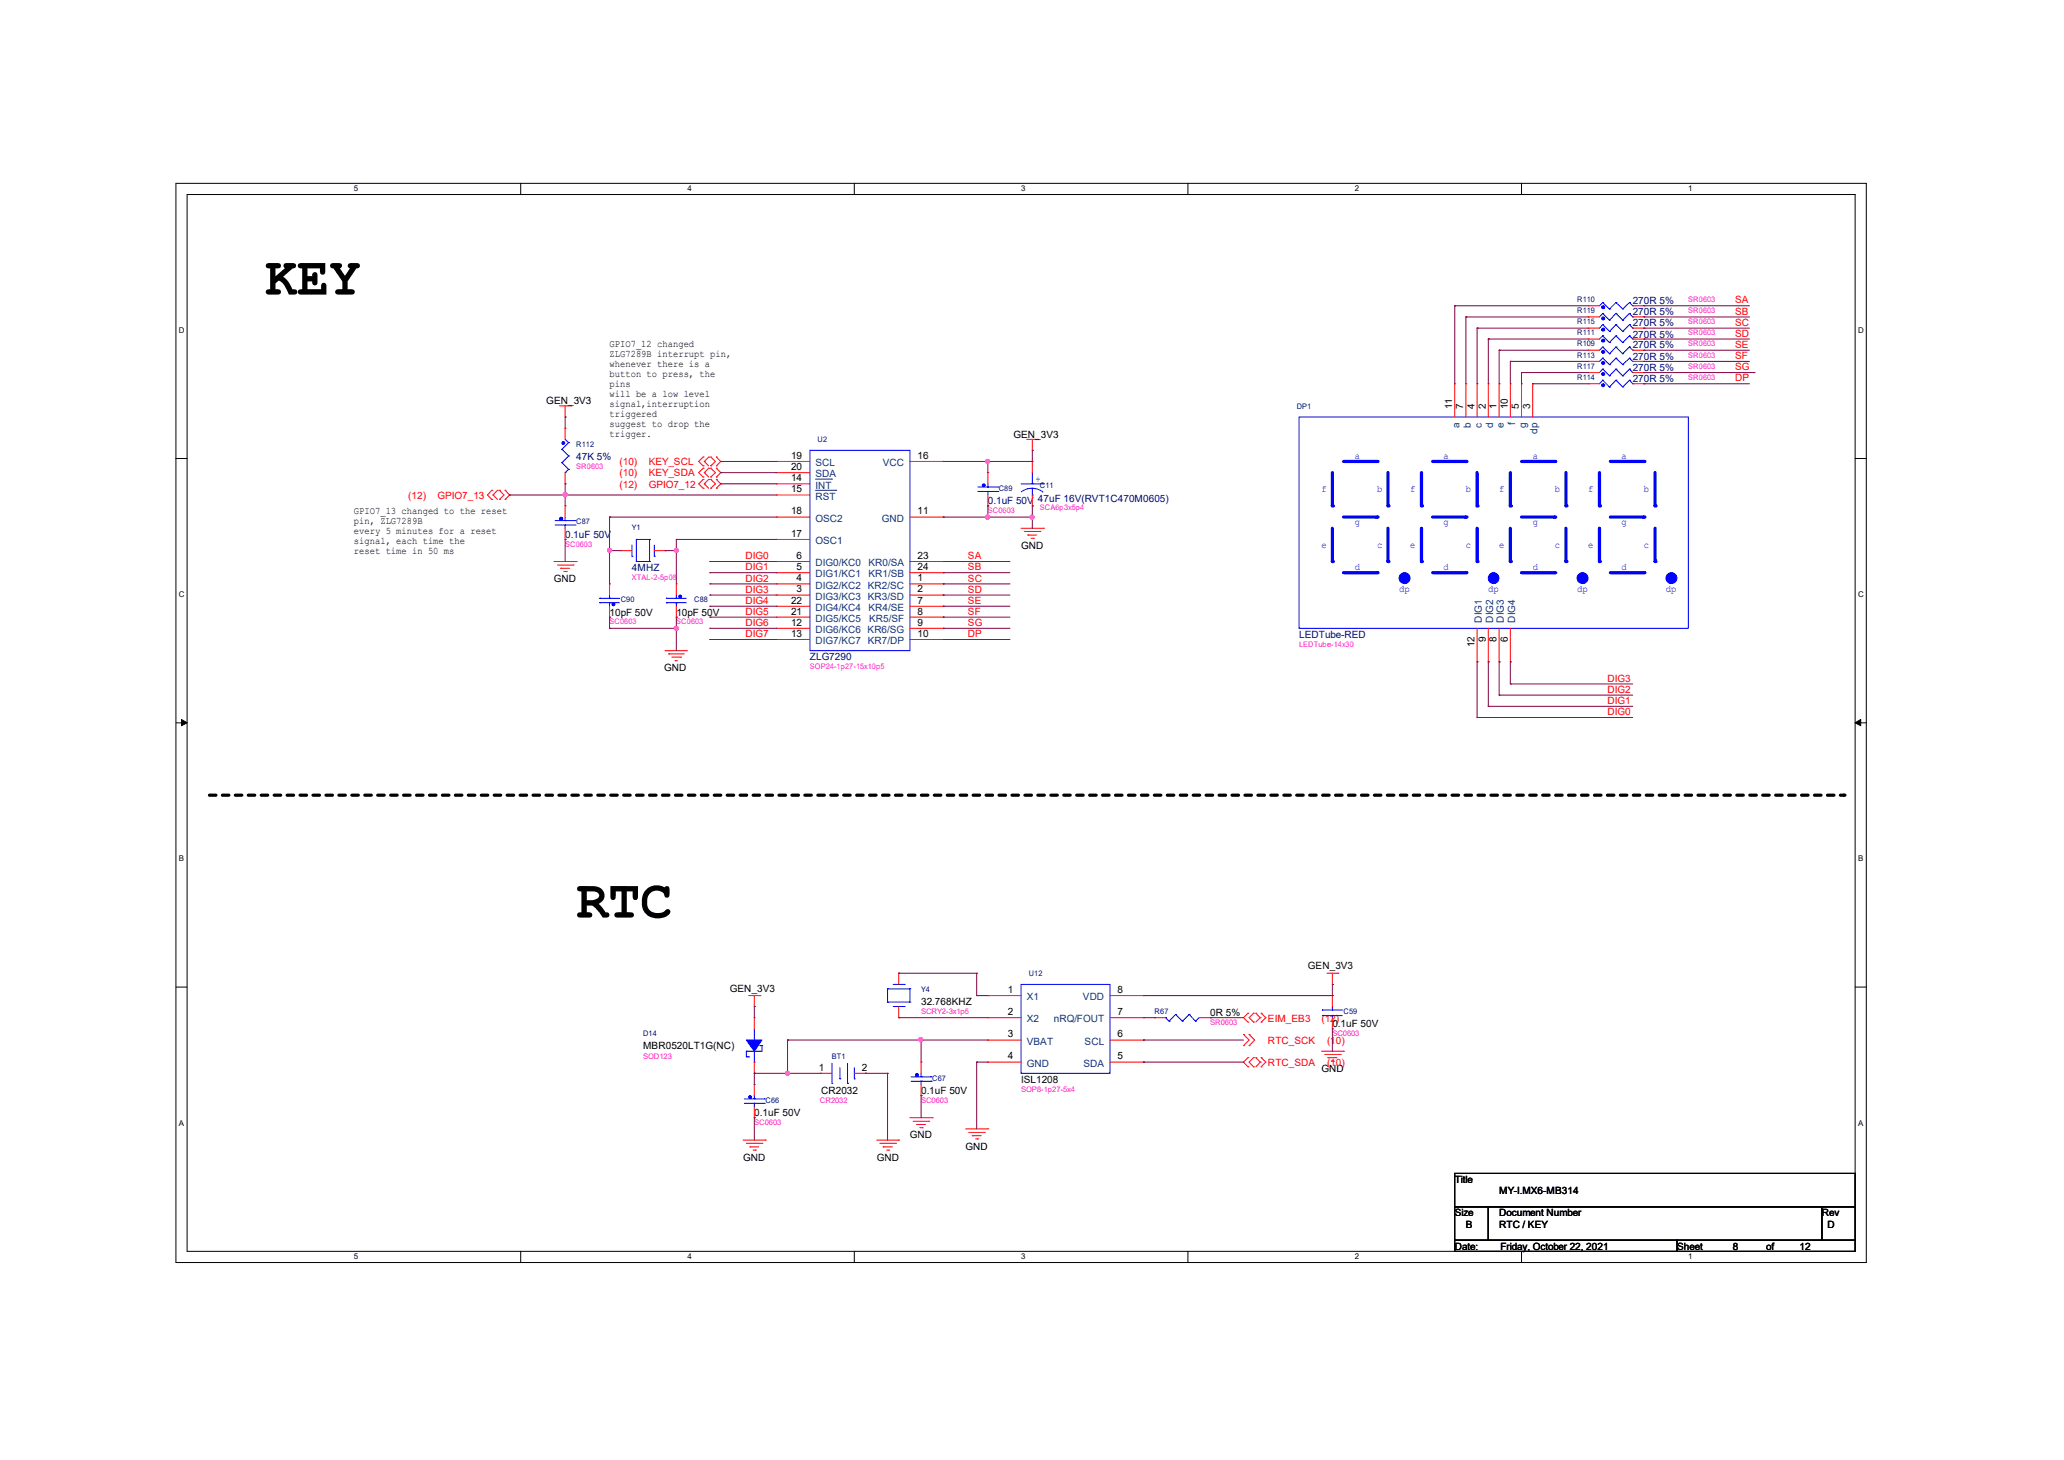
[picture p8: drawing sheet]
<svg xmlns="http://www.w3.org/2000/svg" width="297mm" height="210mm" viewBox="0 0 297 210" stroke-linecap="round" stroke-linejoin="round" font-family="sans-serif">
<path d="M25.3 26.4h243.3v155.2h-243.3zM26.9 28h240.1v152h-240.1z" fill="none" stroke="#000" stroke-width=".14"/>
<g fill="#fff">
<path d="M50.9 26.5h.6v1.2h-.6z"/>
<path d="M50.9 180.2h.6v1.2h-.6z"/>
</g>
<path d="M74.9 26.4v1.6M74.9 180v1.6" fill="none" stroke="#000" stroke-width=".14"/>
<g fill="#fff">
<path d="M98.9 26.5h.6v1.2h-.6z"/>
<path d="M98.9 180.2h.6v1.2h-.6z"/>
</g>
<path d="M122.9 26.4v1.6M122.9 180v1.6" fill="none" stroke="#000" stroke-width=".14"/>
<g fill="#fff">
<path d="M146.9 26.5h.6v1.2h-.6z"/>
<path d="M146.9 180.2h.6v1.2h-.6z"/>
</g>
<path d="M170.9 26.4v1.6M170.9 180v1.6" fill="none" stroke="#000" stroke-width=".14"/>
<g fill="#fff">
<path d="M194.9 26.5h.6v1.2h-.6z"/>
<path d="M194.9 180.2h.6v1.2h-.6z"/>
</g>
<path d="M218.9 26.4v1.6M218.9 180v1.6" fill="none" stroke="#000" stroke-width=".14"/>
<g fill="#fff">
<path d="M243 26.5h.5v1.2h-.5z"/>
<path d="M243 180.2h.5v1.2h-.5z"/>
<path d="M25.7 46.9h.8v1.2h-.8z"/>
<path d="M267.4 46.9h.7v1.2h-.7z"/>
<path d="M25.7 84.9h.8v1.2h-.8z"/>
<path d="M267.4 84.9h.7v1.2h-.7z"/>
</g>
<path d="M25.3 66h1.6M267 66h1.6" fill="none" stroke="#000" stroke-width=".14"/>
<g fill="#fff">
<path d="M25.7 122.9h.8v1.2h-.8z"/>
<path d="M267.4 122.9h.7v1.2h-.7z"/>
</g>
<path d="M25.3 104h1.6M267 104h1.6" fill="none" stroke="#000" stroke-width=".14"/>
<path d="M26.1 103.5l.8 .5-.8 .4zM267 104l.8-.5v.9z" fill="#000" stroke="#000" stroke-width=".14"/>
<g fill="#fff">
<path d="M25.7 161h.8v1.1h-.8z"/>
<path d="M267.4 161h.7v1.1h-.7z"/>
</g>
<path d="M25.3 142h1.6M267 142h1.6M209.3 168.8h57.7v4.8h-57.7zM209.3 173.6h4.9v4.8h-4.9zM209.3 178.4h32v1.6h-32zM214.2 173.6h48v4.8h-48zM241.3 178.4h25.7v1.6h-25.7zM262.2 173.6h4.8v4.8h-4.8z" fill="none" stroke="#000" stroke-width=".14"/>
<path d="M30.1 114.4h235.2" fill="none" stroke="#000" stroke-width=".47" stroke-dasharray=".9 .9"/>
<circle cx="265.3" cy="114.4" r=".23" fill="#000" stroke-dasharray=".9 .9"/>
<g fill="none" stroke="#f00" stroke-width=".14">
<path d="M80.5 58.4h1.6M81.3 60h.1M81.3 58.4v1.6M82.1 58.4h.1M228.6 45.6h.1M228.6 44h.1M228.6 45.6h1.6M228.6 44h1.6M234.9 45.6h1.7M234.9 44h1.7M236.6 45.6h.1M236.6 44h.1"/>
<path d="M70.8 71.8h.1M70.8 70.5h.1M70.8 70.5l-.7 .7 .7 .6M71 71.2h.1M71 71.2l.6 .6M71.6 70.5h.1M71.6 70.5l-.6 .7M71.9 70.5h.1M71.9 71.8h.1M71.9 70.5l.6 .7-.6 .6M72.7 70.5h.1M72.7 71.8h.1"/>
<path d="M72.7 70.5l.6 .7-.6 .6M101.2 70.2h.1M101.2 69h.1M101.2 67h.1M101.2 65.7h.1M101.2 68.6h.1M101.2 67.4h.1M101.2 69l-.7 .6 .7 .6M101.2 65.7l-.7 .7 .7 .6M101.2 67.4l-.7 .6 .7 .6M101.3 69.6h.1M101.3 66.4h.1"/>
<path d="M101.3 68h.1M101.3 69.6l.7 .6M101.3 66.4l.7 .6M101.3 68l.7 .6M102 69h.1M102 65.7h.1M102 67.4h.1M102 69l-.7 .6M102 65.7l-.7 .7M102 67.4l-.7 .6M102.3 69h.1M102.3 70.2h.1"/>
<path d="M102.3 65.7h.1M102.3 67h.1M102.3 67.4h.1M102.3 68.6h.1M102.3 69l.7 .6-.7 .6M102.3 65.7l.7 .7-.7 .6M102.3 67.4l.7 .6-.7 .6M103.1 69h.1M103.1 70.2h.1M103.1 65.7h.1M103.1 67h.1M103.1 67.4h.1"/>
<path d="M103.1 68.6h.1M103.1 69l.6 .6-.6 .6M103.1 65.7l.6 .7-.6 .6M103.1 67.4l.6 .6-.6 .6M146.9 76h3.3M147.4 76.5h2.2M147.7 63.2h1.7M147.9 77h.1M147.9 77h1.3M148.4 77.4h.3M148.5 64.8h.1M148.5 63.2v1.6"/>
<path d="M148.7 77.4h.1M149.4 63.2h.1M149.6 76.5h.1M150.2 76h.1M79.7 80.8h3.2M80.2 81.3h2.3M80.7 81.7h.1M80.7 81.7h1.3M81.2 82.2h.3M81.5 82.2h.1M82.5 81.3h.1M82.9 80.8h.1"/>
<path d="M95.7 93.6h.1M95.7 93.6h3.2M96.2 94.1h.1M96.2 94.1h2.3M96.7 94.5h1.3M97.2 95h.1M97.2 95h.3M98 94.5h.1M129.3 140h.1M129.3 140v1.6M191 140h1.5M191.7 140v1.6"/>
<path d="M192.5 140h.1M107.7 143.2h1.6M108.5 144.8h.1M108.5 146.4h.1M108.5 154.4h.1M108.5 143.2v1.6M108.5 146.4v1.6M108.5 152.8v1.6M109.3 143.2h.1M129.3 146.4h.1M129.3 144.8v1.6M178.9 148.8h.1"/>
<path d="M178.9 150.4h.1M178.9 148.8l.8 .8-.8 .8M179.6 145.8h.1M179.6 147h.1M179.6 152.1h.1M179.6 153.5h.1M179.6 145.8l-.7 .6 .7 .6M179.6 152.1l-.7 .7 .7 .7M179.7 148.8h.1M179.7 150.4h.1M179.7 148.8l.9 .8-.9 .8M180.4 145.8h.1"/>
<path d="M180.4 147h.1M180.4 152.1h.1M180.4 153.5h.1M180.4 145.8l-.7 .6 .7 .6M180.4 152.1l-.7 .7 .7 .7M180.7 145.8h.1M180.7 152.1h.1M180.7 145.8l.7 .6M180.7 152.1l.7 .7M181.4 146.4h.1M181.4 152.8h.1M181.4 146.4l-.7 .6"/>
<path d="M181.4 152.8l-.7 .7M181.5 147h.1M181.5 145.8h.1M181.5 153.5h.1M181.5 152.1h.1M181.5 145.8l.7 .6-.7 .6M181.5 152.1l.7 .7-.7 .7M190.2 151.2h3.1M190.6 151.7h2.3M191.1 152.1h.1M191.1 152.1h1.3M191.6 152.7h.3"/>
<path d="M191.7 141.6h.1M191.9 152.7h.1M192.9 151.7h.1M193.3 151.2h.1M106.9 164h3.3M107.4 164.5h2.2M107.9 165h.1M107.9 165h1.3M108.4 165.4h.3M108.7 165.4h.1M109.6 164.5h.1M110.2 164h.1"/>
<path d="M126.2 164h3.1M126.6 164.5h2.3M127.1 165h.1M127.1 165h1.3M127.6 165.4h.3M127.9 165.4h.1M128.9 164.5h.1M129.3 164h.1M130.9 160.8h3.3M131.4 161.3h2.2M131.9 161.8h.1M131.9 161.8h1.3"/>
<path d="M132.4 162.2h.3M132.7 162.2h.1M133.6 161.3h.1M134.2 160.8h.1M138.9 162.4h3.3M139.4 162.9h2.2M139.9 163.4h.1M139.9 163.4h1.3M140.4 163.8h.3M140.7 163.8h.1M141.6 162.9h.1M142.2 162.4h.1"/>
</g>
<g fill="none" stroke="#00f" stroke-width=".14">
<path d="M230.6 45.1h.1M230.6 43.5h.1M230.6 45.1l-.4 .5M230.6 45.1l1 1M230.6 43.5l-.4 .5M230.6 43.5l1 .9M231.6 46.1h.1M231.6 44.4h.1M232.5 45.1h.1M232.5 43.5h.1M232.5 45.1l-.9 1M232.5 45.1l1 1"/>
<path d="M232.5 43.5l-.9 .9M232.5 43.5l1 .9M233.5 46.1h.1M233.5 44.4h.1M234.5 45.1h.1M234.5 43.5h.1M234.5 45.1l-1 1M234.5 45.1l.4 .5M234.5 43.5l-1 .9M234.5 43.5l.4 .5M234.9 45.6h.1M234.9 44h.1"/>
<path d="M107.4 151.2h.1M107.4 152h.1M107.4 151.2v.8M107.4 152h.3M107.7 152h.1M108.5 149.6h.1M108.5 152.8h.1M108.5 148v1.6M108.5 151.2v1.6M109.3 150.4h.1M109.3 150.4h.3M109.6 150.4h.1"/>
<path d="M109.6 150.4v.8h-2.2M127.7 142.2h.1M127.7 144.1h.1M127.7 144.1h3.2M127.7 142.2h3.2M127.7 142.2v1.9M128.5 144.8h1.6M128.5 141.6h1.6M130.1 144.8h.1M130.1 141.6h.1M130.9 144.1h.1M130.9 142.2h.1"/>
<path d="M130.9 142.2v1.9"/>
</g>
<g fill="#00f" stroke="#00f" stroke-width=".14">
<path d="M107.4 149.6h2.2l-1.1 1.6z" fill-rule="evenodd"/>
<circle cx="230.7" cy="45.8" r=".22"/>
<circle cx="230.7" cy="44.2" r=".22"/>
</g>
<path d="M193.3 66.4h4.9" fill="none" stroke="#00f" stroke-width=".47"/>
<circle cx="198.2" cy="66.4" r=".23" fill="#00f"/>
<path d="M199.7 68v4.8" fill="none" stroke="#00f" stroke-width=".47"/>
<circle cx="199.7" cy="72.8" r=".23" fill="#00f"/>
<path d="M191.7 68v4.8" fill="none" stroke="#00f" stroke-width=".47"/>
<circle cx="191.7" cy="72.8" r=".23" fill="#00f"/>
<path d="M193.3 74.4h4.9" fill="none" stroke="#00f" stroke-width=".47"/>
<circle cx="198.2" cy="74.4" r=".23" fill="#00f"/>
<path d="M191.7 76v4.8" fill="none" stroke="#00f" stroke-width=".47"/>
<circle cx="191.7" cy="80.8" r=".23" fill="#00f"/>
<path d="M199.7 76v4.8" fill="none" stroke="#00f" stroke-width=".47"/>
<circle cx="199.7" cy="80.8" r=".23" fill="#00f"/>
<path d="M193.3 82.4h4.9" fill="none" stroke="#00f" stroke-width=".47"/>
<circle cx="198.2" cy="82.4" r=".23" fill="#00f"/>
<path d="M206.2 66.4h4.7" fill="none" stroke="#00f" stroke-width=".47"/>
<circle cx="210.9" cy="66.4" r=".23" fill="#00f"/>
<path d="M212.6 76v4.8" fill="none" stroke="#00f" stroke-width=".47"/>
<circle cx="212.6" cy="80.8" r=".23" fill="#00f"/>
<path d="M206.2 74.4h4.7" fill="none" stroke="#00f" stroke-width=".47"/>
<circle cx="210.9" cy="74.4" r=".23" fill="#00f"/>
<path d="M206.2 82.4h4.7" fill="none" stroke="#00f" stroke-width=".47"/>
<circle cx="210.9" cy="82.4" r=".23" fill="#00f"/>
<path d="M212.6 68v4.8" fill="none" stroke="#00f" stroke-width=".47"/>
<circle cx="212.6" cy="72.8" r=".23" fill="#00f"/>
<path d="M204.6 76v4.8" fill="none" stroke="#00f" stroke-width=".47"/>
<circle cx="204.6" cy="80.8" r=".23" fill="#00f"/>
<path d="M204.6 68v4.8" fill="none" stroke="#00f" stroke-width=".47"/>
<circle cx="204.6" cy="72.8" r=".23" fill="#00f"/>
<path d="M218.9 66.4h4.8" fill="none" stroke="#00f" stroke-width=".47"/>
<circle cx="223.7" cy="66.4" r=".23" fill="#00f"/>
<path d="M225.3 76v4.8" fill="none" stroke="#00f" stroke-width=".47"/>
<circle cx="225.3" cy="80.8" r=".23" fill="#00f"/>
<path d="M218.9 74.4h4.8" fill="none" stroke="#00f" stroke-width=".47"/>
<circle cx="223.7" cy="74.4" r=".23" fill="#00f"/>
<path d="M218.9 82.4h4.8" fill="none" stroke="#00f" stroke-width=".47"/>
<circle cx="223.7" cy="82.4" r=".23" fill="#00f"/>
<path d="M225.3 68v4.8" fill="none" stroke="#00f" stroke-width=".47"/>
<circle cx="225.3" cy="72.8" r=".23" fill="#00f"/>
<path d="M217.3 76v4.8" fill="none" stroke="#00f" stroke-width=".47"/>
<circle cx="217.3" cy="80.8" r=".23" fill="#00f"/>
<path d="M217.3 68v4.8" fill="none" stroke="#00f" stroke-width=".47"/>
<circle cx="217.3" cy="72.8" r=".23" fill="#00f"/>
<path d="M231.7 66.4h4.9" fill="none" stroke="#00f" stroke-width=".47"/>
<circle cx="236.6" cy="66.4" r=".23" fill="#00f"/>
<path d="M238.2 76v4.8" fill="none" stroke="#00f" stroke-width=".47"/>
<circle cx="238.2" cy="80.8" r=".23" fill="#00f"/>
<path d="M231.7 74.4h4.9" fill="none" stroke="#00f" stroke-width=".47"/>
<circle cx="236.6" cy="74.4" r=".23" fill="#00f"/>
<path d="M231.7 82.4h4.9" fill="none" stroke="#00f" stroke-width=".47"/>
<circle cx="236.6" cy="82.4" r=".23" fill="#00f"/>
<path d="M238.2 68v4.8" fill="none" stroke="#00f" stroke-width=".47"/>
<circle cx="238.2" cy="72.8" r=".23" fill="#00f"/>
<path d="M230.2 76v4.8" fill="none" stroke="#00f" stroke-width=".47"/>
<circle cx="230.2" cy="80.8" r=".23" fill="#00f"/>
<path d="M230.2 68v4.8" fill="none" stroke="#00f" stroke-width=".47"/>
<circle cx="230.2" cy="72.8" r=".23" fill="#00f"/>
<g fill="#00f" stroke="#00f" stroke-width=".14">
<circle cx="202.1" cy="83.2" r=".78"/>
<circle cx="214.9" cy="83.2" r=".77"/>
<circle cx="227.7" cy="83.2" r=".78"/>
<circle cx="240.5" cy="83.2" r=".78"/>
<circle cx="141.6" cy="69.8" r=".21"/>
<circle cx="230.7" cy="47.4" r=".22"/>
<circle cx="230.7" cy="50.6" r=".22"/>
<circle cx="132" cy="154.6" r=".21"/>
<circle cx="230.7" cy="49" r=".22"/>
<circle cx="107.9" cy="157.8" r=".21"/>
<circle cx="230.7" cy="53.8" r=".22"/>
<circle cx="230.7" cy="52.2" r=".22"/>
<circle cx="81.1" cy="63.7" r=".21"/>
<circle cx="230.7" cy="55.4" r=".22"/>
<circle cx="80.8" cy="74.6" r=".22"/>
<circle cx="88.3" cy="86.9" r=".21"/>
<circle cx="97.9" cy="85.8" r=".21"/>
</g>
<g fill="none" stroke="#00f" stroke-width=".14">
<path d="M186.9 60h56.1v30.4h-56.1zM230.6 46.7h.1M230.6 49.9h.1M230.6 48.3h.1M230.6 53.1h.1M230.6 51.5h.1M230.6 54.7h.1M230.6 46.7l-.4 .5M230.6 46.7l1 1M230.6 49.9l-.4 .5M230.6 49.9l1 1M230.6 48.3l-.4 .5"/>
<path d="M230.6 48.3l1 1M230.6 53.1l-.4 .5M230.6 53.1l1 1M230.6 51.5l-.4 .5M230.6 51.5l1 1M230.6 54.7l-.4 .5M230.6 54.7l1 1M231.6 47.7h.1M231.6 50.9h.1M231.6 49.3h.1M231.6 54.1h.1M231.6 52.5h.1"/>
<path d="M231.6 55.7h.1M232.5 46.7h.1M232.5 49.9h.1M232.5 48.3h.1M232.5 53.1h.1M232.5 51.5h.1M232.5 54.7h.1M232.5 46.7l-.9 1M232.5 46.7l1 1M232.5 49.9l-.9 1M232.5 49.9l1 1M232.5 48.3l-.9 1"/>
<path d="M232.5 48.3l1 1M232.5 53.1l-.9 1M232.5 53.1l1 1M232.5 51.5l-.9 1M232.5 51.5l1 1M232.5 54.7l-.9 1M232.5 54.7l1 1M233.5 47.7h.1M233.5 50.9h.1M233.5 49.3h.1M233.5 54.1h.1M233.5 52.5h.1"/>
<path d="M233.5 55.7h.1M234.5 46.7h.1M234.5 49.9h.1M234.5 48.3h.1M234.5 53.1h.1M234.5 51.5h.1M234.5 54.7h.1M234.5 46.7l-1 1M234.5 46.7l.4 .5M234.5 49.9l-1 1M234.5 49.9l.4 .5M234.5 48.3l-1 1"/>
<path d="M234.5 48.3l.4 .5M234.5 53.1l-1 1M234.5 53.1l.4 .5M234.5 51.5l-1 1M234.5 51.5l.4 .5M234.5 54.7l-1 1M234.5 54.7l.4 .5M234.9 47.2h.1M234.9 50.4h.1M234.9 48.8h.1M234.9 53.6h.1M234.9 52h.1"/>
<path d="M234.9 55.2h.1M79.9 75.5h2.9M79.9 74.9h2.9M80.9 64.6h.1M80.9 66.5h.1M80.9 64.6l.9 1M80.9 66.5l.9 1M81.3 68h.1M81.3 75.5h.1M81.3 74.9h.1M81.3 63.2l.5 .5M81.3 74.4v.5"/>
<path d="M81.3 75.5v.5M81.8 63.7h.1M81.8 65.6h.1M81.8 67.5h.1M81.8 63.7l-.9 .9M81.8 65.6l-.9 .9M81.8 67.5l-.5 .5M82.8 75.5h.1M82.8 74.9h.1M90.9 78.4v1.6M91.6 77.6h.1M91.6 77.6v3.2"/>
<path d="M91.6 77.6h1.9M93.5 77.6h.1M93.5 77.6v3.2M94.1 78.4v1.6M116.5 64.8h14.4v28.8h-14.4zM140.7 70.7h2.9M140.7 70.1h2.9M142.2 70.7h.1M142.2 70.1h.1M142.2 69.6v.5M142.2 70.7v.5M143.6 70.7h.1"/>
<path d="M143.6 70.1h.1M146.9 69.6h3.3M148.5 71.2h.1M148.5 69.6h.1M148.5 70.2a2.55 2.55 0 0 1 1.6 .6M148.5 70.2a2.53 2.53 0 0 0-1.5 .5M148.5 68v1.6M148.5 70.2v1M150.2 69.6h.1M86.3 86.1h.1M86.3 86.7h.1M86.3 86.1h2.9"/>
<path d="M86.3 86.7h2.9M87.7 86.1h.1M87.7 86.7h.1M87.7 85.6v.5M87.7 86.7v.5M90.9 80h.1M91.6 80.8h.1M91.6 80.8h1.9M93.5 80.8h.1M94.1 80h.1M95.9 86.7h.1M95.9 86.1h.1"/>
<path d="M95.9 86.1h2.9M95.9 86.7h2.9M97.3 86.7h.1M97.3 86.1h.1M97.3 85.6v.5M97.3 86.7v.5M107.1 158.7h2.9M107.1 158.1h2.9M108.5 158.7h.1M108.5 158.1h.1M108.5 157.6v.5M108.5 158.7v.5"/>
<path d="M110 158.7h.1M110 158.1h.1M119.7 155.8h.1M119.7 153v2.8M120.9 155.2h.1M120.9 153.6v1.6M122 155.8h.1M122 153v2.8M122.9 155.2h.1M122.9 153.6v1.6M131.1 155.5h2.9M131.1 154.9h2.9"/>
<path d="M132.5 155.5h.1M132.5 154.9h.1M132.5 154.4v.5M132.5 155.5v.5M134 155.5h.1M134 154.9h.1M146.9 141.6h12.8v12.8h-12.8zM167.7 146.4h.1M167.7 146.4l.5 .5M168.2 146.9h.1M169.2 145.9h.1M169.2 145.9l.9 1"/>
<path d="M169.2 145.9l-1 1M170.1 146.9h.1M171.1 145.9h.1M171.1 145.9l.9 1M171.1 145.9l-1 1M172 146.9h.1M172.6 146.4l-.6 .5M190.3 145.3h.1M190.3 146.1h.1M190.3 145.3h2.9M190.3 146.1h2.9M191.7 146.1h.1"/>
<path d="M191.7 145.3h.1M191.7 144.8v.5M191.7 146.1v.3"/>
</g>
<g fill="none" stroke="#f00" stroke-width=".14">
<path d="M209.3 55.2h.1M209.3 55.2v4.8M210.9 55.2h.1M210.9 55.2v4.8M212.6 55.2h.1M212.6 55.2v4.8M214.2 55.2h.1M214.2 55.2v4.8M215.7 55.2h.1M215.7 55.2v4.8M217.3 55.2h.1M217.3 55.2v4.8"/>
<path d="M218.9 55.2h.1M218.9 55.2v4.8M220.6 55.2h.1M220.6 55.2v4.8M228.6 47.2h.1M228.6 50.4h.1M228.6 48.8h.1M228.6 53.6h.1M228.6 52h.1M228.6 55.2h.1M228.6 47.2h1.6M228.6 50.4h1.6"/>
<path d="M228.6 48.8h1.6M228.6 53.6h1.6M228.6 52h1.6M228.6 55.2h1.6M234.9 47.2h1.7M234.9 50.4h1.7M234.9 48.8h1.7M234.9 53.6h1.7M234.9 52h1.7M234.9 55.2h1.7M236.6 47.2h.1M236.6 50.4h.1"/>
<path d="M236.6 48.8h.1M236.6 53.6h.1M236.6 52h.1M236.6 55.2h.1M81.3 61.6h.1M81.3 69.6h.1M81.3 72.8h.1M81.3 77.6h.1M81.3 61.6v1.6M81.3 68v1.6M81.3 72.8v1.6M81.3 76v1.6"/>
<path d="M89.3 79.2h.1M89.3 79.2h1.6M94.1 79.2h1.6M95.7 79.2h.1M111.7 77.6h.1M111.7 74.4h.1M111.7 66.4h.1M111.7 68h.1M111.7 69.6h.1M111.7 71.2h.1M111.7 77.6h4.8M111.7 74.4h4.8"/>
<path d="M111.7 66.4h4.8M111.7 68h4.8M111.7 69.6h4.8M111.7 71.2h4.8M130.9 74.4h4.8M130.9 66.4h4.8M135.7 66.4h.1M135.7 74.4h.1M142.2 68h.1M142.2 72.8h.1M142.2 68v1.6M142.2 71.2v1.6"/>
<path d="M148.5 66.4h.1M148.5 72.8h.1M148.5 66.4v1.6M148.5 71.2v1.6M87.7 88.8h.1M87.7 84h.1M87.7 84v1.6M87.7 87.2v1.6M97.3 84h.1M97.3 88.8h.1M97.3 84v1.6M97.3 87.2v1.6"/>
<path d="M111.7 85.6h.1M111.7 84h.1M111.7 82.4h.1M111.7 80.8h.1M111.7 90.4h.1M111.7 92h.1M111.7 88.8h.1M111.7 87.2h.1M111.7 84h4.8M111.7 85.6h4.8M111.7 82.4h4.8M111.7 80.8h4.8"/>
<path d="M111.7 87.2h4.8M111.7 88.8h4.8M111.7 90.4h4.8M111.7 92h4.8M130.9 84h4.8M130.9 85.6h4.8M130.9 82.4h4.8M130.9 80.8h4.8M130.9 87.2h4.8M130.9 88.8h4.8M130.9 90.4h4.8M130.9 92h4.8"/>
<path d="M135.7 84h.1M135.7 85.6h.1M135.7 87.2h.1M135.7 88.8h.1M135.7 90.4h.1M135.7 92h.1M135.7 80.8h.1M135.7 82.4h.1M212.6 95.2h.1M212.6 90.4v4.8M214.2 95.2h.1M214.2 90.4v4.8"/>
<path d="M215.7 95.2h.1M215.7 90.4v4.8M217.3 95.2h.1M217.3 90.4v4.8M108.5 156h.1M108.5 156v1.6M108.5 159.2v1.6M118.2 154.4h.1M118.2 154.4h1.5M122.9 154.4h1.6M124.5 154.4h.1M132.5 152.8h.1"/>
<path d="M132.5 157.6h.1M132.5 152.8v1.6M132.5 156v1.6M142.2 143.2h.1M142.2 146.4h.1M142.2 149.6h.1M142.2 152.8h.1M142.2 146.4h4.7M142.2 143.2h4.7M142.2 149.6h4.7M142.2 152.8h4.7M159.7 146.4h4.8"/>
<path d="M159.7 143.2h4.8M159.7 149.6h4.8M159.7 152.8h4.8M164.5 152.8h.1M164.5 149.6h.1M164.5 146.4h.1M164.5 143.2h.1M166.2 146.4h.1M166.2 146.4h1.5M172.6 146.4h1.6M174.2 146.4h.1M191.7 148h.1"/>
<path d="M191.7 143.2h.1M191.7 143.2v1.6M191.7 146.4v1.6M108.5 160.8h.1"/>
</g>
<path d="M117.3 68.9h2.4M117.3 70.5h3M119.7 68.9h.1M120.3 70.5h.1" fill="none" stroke="#004080" stroke-width=".14"/>
<g fill="none" stroke="#800040" stroke-width=".14">
<path d="M81.3 60h.1M81.3 60v1.6M209.3 44h.1M209.3 44v11.2M209.3 44h19.3M210.9 45.6h.1M210.9 45.6v9.6M210.9 45.6h17.7M212.6 47.2h.1M212.6 47.2v8M212.6 47.2h16M214.2 48.8h.1"/>
<path d="M214.2 48.8v6.4M214.2 48.8h14.4M215.7 50.4h.1M215.7 50.4v4.8M215.7 50.4h12.9M217.3 52h.1M217.3 52v3.2M217.3 52h11.3M218.9 53.6h.1M218.9 53.6v1.6M218.9 53.6h9.7M220.6 55.2h.1"/>
<path d="M220.6 55.2h8M236.6 55.2h.1M236.6 53.6h.1M236.6 52h.1M236.6 50.4h.1M236.6 48.8h.1M236.6 44h.1M236.6 45.6h.1M236.6 47.2h.1M236.6 55.2h15.2M236.6 53.6h16M236.6 52h15.2"/>
<path d="M236.6 50.4h15.2M236.6 48.8h15.2M236.6 44h15.2M236.6 45.6h15.2M236.6 47.2h15.2M73.3 71.2h.1M73.3 71.2h38.4M81.3 71.2h.1M81.3 77.6h.1M81.3 69.6h.1M81.3 69.6v3.2M81.3 77.6v3.2"/>
<path d="M87.7 79.2h.1M87.7 74.4h.1M87.7 74.4v9.6M87.7 79.2h1.6M87.7 74.4h24M95.7 79.2h.1M95.7 79.2h1.6M97.3 77.6h.1M97.3 79.2h.1M97.3 77.6v6.4M97.3 77.6h14.4M103.7 66.4h.1"/>
<path d="M103.7 68h.1M103.7 69.6h.1M103.7 66.4h8M103.7 68h8M103.7 69.6h8M135.7 66.4h.1M135.7 74.4h.1M135.7 74.4h12.8M142.2 66.4h.1M142.2 72.8h.1M142.2 74.4h.1M142.2 66.4v1.6"/>
<path d="M142.2 72.8v1.6M148.5 64.8h.1M148.5 74.4h.1M148.5 72.8h.1M148.5 64.8v1.6h-12.8M148.5 72.8v3.2M87.7 88.8h.1M87.7 90.4h.1M87.7 88.8v1.6M87.7 90.4h9.6M97.3 90.4h.1M97.3 88.8h.1"/>
<path d="M97.3 88.8v4.8M102.2 87.2h.1M102.2 88.8h.1M102.2 90.4h.1M102.2 92h.1M102.2 80.8h.1M102.2 82.4h.1M102.2 84h.1M102.2 85.6h.1M102.2 90.4h9.5M102.2 87.2h9.5M102.2 88.8h9.5"/>
<path d="M102.2 92h9.5M102.2 80.8h9.5M102.2 82.4h9.5M102.2 84h9.5M102.2 85.6h9.5M135.7 87.2h.1M135.7 88.8h.1M135.7 90.4h.1M135.7 92h.1M135.7 80.8h.1M135.7 82.4h.1M135.7 84h.1"/>
<path d="M135.7 85.6h.1M135.7 90.4h9.6M135.7 87.2h9.6M135.7 88.8h9.6M135.7 92h9.6M135.7 80.8h9.6M135.7 82.4h9.6M135.7 84h9.6M135.7 85.6h9.6M212.6 95.2h.1M212.6 95.2v8M214.2 95.2h.1"/>
<path d="M214.2 95.2v6.4M215.7 100h.1M215.7 95.2h.1M215.7 95.2v4.8M215.7 100h19.2M217.3 98.4h.1M217.3 95.2h.1M217.3 95.2v3.2M217.3 98.4h17.6M212.6 103.2h.1M212.6 103.2h22.3M214.2 101.6h.1"/>
<path d="M214.2 101.6h20.7M129.3 140h.1M129.3 140h11.2M140.5 140h.1M140.5 140v3.2M108.5 154.4h.1M108.5 144.8h.1M108.5 154.4h9.7M108.5 144.8v1.6M108.5 154.4v1.6M113.3 149.6h.1M113.3 154.4h.1"/>
<path d="M113.3 149.6h28.9M113.3 149.6v4.8M124.5 154.4h.1M124.5 154.4h3.2M127.7 154.4h.1M127.7 154.4v9.6M129.3 146.4h.1M129.3 146.4h12.9M132.5 149.6h.1M132.5 157.6h.1M132.5 149.6v3.2M132.5 157.6v3.2"/>
<path d="M140.5 152.8h.1M140.5 143.2h.1M140.5 143.2h1.7M140.5 152.8v9.6M140.5 152.8h1.7M164.5 149.6h.1M164.5 152.8h.1M164.5 149.6h14.4M164.5 143.2h27.2M164.5 152.8h14.4M164.5 146.4h1.7M166.2 146.4h.1"/>
<path d="M174.2 146.4h.1M174.2 146.4h4.7M191.7 143.2h.1M191.7 148h.1M191.7 141.6h.1M191.7 141.6v1.6M191.7 148v3.2M108.5 160.8h.1M108.5 160.8v3.2"/>
</g>
<g fill="#f0f" stroke="#f0f" stroke-width=".14">
<circle cx="132.5" cy="149.6" r=".3"/>
<circle cx="113.3" cy="154.4" r=".3"/>
<circle cx="81.3" cy="71.2" r=".3"/>
<circle cx="97.3" cy="90.4" r=".3"/>
<circle cx="87.7" cy="79.2" r=".3"/>
<circle cx="97.3" cy="79.2" r=".3"/>
<circle cx="142.1" cy="66.4" r=".3"/>
<circle cx="148.5" cy="74.4" r=".3"/>
<circle cx="142.1" cy="74.4" r=".3"/>
</g>
<g font-size="7.7">
<text x="38.1" y="42.4">KEY</text>
<text x="82.9" y="132">RTC</text>
</g>
<g font-size="1.4" fill="#000080">
<text x="235" y="45.3">270R 5%</text>
<text x="235" y="43.7">270R 5%</text>
<text x="235" y="46.9">270R 5%</text>
<text x="235" y="50.1">270R 5%</text>
<text x="235" y="48.6">270R 5%</text>
<text x="235" y="53.3">270R 5%</text>
<text x="235" y="51.7">270R 5%</text>
<text x="235" y="54.9">270R 5%</text>
<text x="82.9" y="66.1">47K 5%</text>
<text x="81.3" y="77.3">0.1uF 50V</text>
<text x="142.2" y="72.6">0.1uF 50V 47uF 16V(RVT1C470M0605)</text>
<text x="90.9" y="82.1">4MHZ</text>
<text x="116.5" y="95">ZLG7290</text>
<text x="186.9" y="91.7">LEDTube-RED</text>
</g>
<g font-size="1.4" fill="#f00">
<text x="249.7" y="43.6">SA</text>
<text x="249.7" y="45.3">SB</text>
<text x="249.7" y="46.9">SC</text>
<text x="249.7" y="53.3">SG</text>
<text x="249.7" y="51.6">SF</text>
<text x="249.7" y="50">SE</text>
<text x="249.7" y="48.4">SD</text>
<text x="249.7" y="54.9">DP</text>
<text x="58.8" y="71.8">(12)</text>
<text x="63" y="71.8">GPIO7_13</text>
<text x="89.2" y="70.1">(12)</text>
<text x="89.2" y="66.9">(10)</text>
<text x="89.2" y="68.5">(10)</text>
<text x="93.3" y="70.1">GPIO7_12</text>
<text x="93.3" y="66.9">KEY_SCL</text>
<text x="93.3" y="68.5">KEY_SDA</text>
<text x="107.3" y="80.4">DIG0</text>
<text x="107.3" y="82">DIG1</text>
<text x="107.3" y="83.7">DIG2</text>
<text x="139.3" y="80.4">SA</text>
<text x="139.3" y="82">SB</text>
<text x="139.3" y="83.7">SC</text>
<text x="107.3" y="86.9">DIG4</text>
<text x="107.3" y="88.4">DIG5</text>
<text x="107.3" y="85.3">DIG3</text>
<text x="139.3" y="86.9">SE</text>
<text x="139.3" y="88.4">SF</text>
<text x="139.3" y="85.3">SD</text>
<text x="107.3" y="90">DIG6</text>
<text x="107.3" y="91.7">DIG7</text>
<text x="139.3" y="90">SG</text>
<text x="139.3" y="91.7">DP</text>
<text x="231.3" y="98">DIG3</text>
<text x="231.3" y="99.7">DIG2</text>
<text x="231.3" y="101.3">DIG1</text>
<text x="231.3" y="102.9">DIG0</text>
<text x="182.5" y="146.9">EIM_EB3</text>
<text x="190.2" y="146.9">(12)</text>
<text x="182.5" y="150.2">RTC_SCK</text>
<text x="182.5" y="153.4">RTC_SDA</text>
<text x="191" y="150.2">(10)</text>
<text x="191" y="153.4">(10)</text>
</g>
<g font-size="1.4">
<text x="87.7" y="50">GPIO7_12 changed</text>
<text x="87.7" y="51.4">ZLG7289B interrupt pin,</text>
<text x="87.7" y="52.8">whenever there is a</text>
<text x="78.6" y="58.1">GEN_3V3</text>
<text x="87.7" y="54.3">button to press, the</text>
<text x="87.7" y="55.7">pins</text>
<text x="87.7" y="57.2">will be a low level</text>
<text x="87.7" y="58.6">signal,interruption</text>
<text x="209" y="58.9" transform="rotate(-90 209 58.9)">11</text>
<text x="210.6" y="58.9" transform="rotate(-90 210.6 58.9)">7</text>
<text x="212.2" y="58.9" transform="rotate(-90 212.2 58.9)">4</text>
<text x="213.8" y="58.9" transform="rotate(-90 213.8 58.9)">2</text>
<text x="215.4" y="58.9" transform="rotate(-90 215.4 58.9)">1</text>
<text x="217" y="58.9" transform="rotate(-90 217 58.9)">10</text>
<text x="218.6" y="58.9" transform="rotate(-90 218.6 58.9)">5</text>
<text x="220.2" y="58.9" transform="rotate(-90 220.2 58.9)">3</text>
<text x="87.7" y="60">triggered</text>
<text x="87.7" y="61.5">suggest to drop the</text>
<text x="87.7" y="62.9">trigger.</text>
<text x="113.8" y="66">19</text>
<text x="132" y="66">16</text>
<text x="145.8" y="63">GEN_3V3</text>
<text x="113.8" y="67.6">20</text>
<text x="113.8" y="69.2">14</text>
<text x="113.8" y="70.8">15</text>
<text x="50.9" y="74">GPIO7_13 changed to the reset</text>
<text x="50.9" y="75.4">pin, ZLG7289B</text>
<text x="50.9" y="76.8">every 5 minutes for a reset</text>
<text x="113.8" y="77.2">17</text>
<text x="113.8" y="74">18</text>
<text x="132" y="74">11</text>
<text x="50.9" y="78.3">signal, each time the</text>
<text x="50.9" y="79.7">reset time in 50 ms</text>
<text x="79.7" y="83.7">GND</text>
<text x="114.6" y="83.6">4</text>
<text x="114.6" y="82">5</text>
<text x="114.6" y="80.4">6</text>
<text x="132" y="83.6">1</text>
<text x="132" y="80.4">23</text>
<text x="132" y="82">24</text>
<text x="146.9" y="79">GND</text>
<text x="87.7" y="88.6">10pF 50V</text>
<text x="97.3" y="88.6">10pF 50V</text>
<text x="113.8" y="88.4">21</text>
<text x="113.8" y="86.8">22</text>
<text x="114.6" y="85.2">3</text>
<text x="132" y="85.2">2</text>
<text x="132" y="86.8">7</text>
<text x="132" y="88.4">8</text>
<text x="113.8" y="90">12</text>
<text x="113.8" y="91.6">13</text>
<text x="132" y="90">9</text>
<text x="132" y="91.6">10</text>
<text x="212.2" y="93.1" transform="rotate(-90 212.2 93.1)">12</text>
<text x="213.8" y="92.3" transform="rotate(-90 213.8 92.3)">9</text>
<text x="215.4" y="92.3" transform="rotate(-90 215.4 92.3)">8</text>
<text x="217" y="92.3" transform="rotate(-90 217 92.3)">6</text>
<text x="95.6" y="96.6">GND</text>
<text x="105" y="142.6">GEN_3V3</text>
<text x="145" y="142.8">1</text>
<text x="160.8" y="142.8">8</text>
<text x="188.2" y="139.4">GEN_3V3</text>
<text x="132.5" y="144.6">32.768KHZ</text>
<text x="145" y="146">2</text>
<text x="145" y="149.2">3</text>
<text x="160.8" y="149.2">6</text>
<text x="160.8" y="146">7</text>
<text x="174.2" y="146.1">0R 5%</text>
<text x="191.7" y="147.7">0.1uF 50V</text>
<text x="92.5" y="151">MBR0520LT1G(NC)</text>
<text x="117.8" y="154">1</text>
<text x="124" y="154">2</text>
<text x="145" y="152.4">4</text>
<text x="146.9" y="155.7">ISL1208</text>
<text x="160.8" y="152.4">5</text>
<text x="190.2" y="154.1">GND</text>
<text x="108.5" y="160.6">0.1uF 50V</text>
<text x="118.2" y="157.4">CR2032</text>
<text x="132.5" y="157.4">0.1uF 50V</text>
<text x="106.9" y="167">GND</text>
<text x="126.2" y="167">GND</text>
<text x="130.9" y="163.7">GND</text>
<text x="138.9" y="165.4">GND</text>
<text x="209.3" y="170.1">Title</text>
<text x="215.7" y="171.8">MY-I.MX6-MB314</text>
<text x="209.3" y="175">Size</text>
<text x="209.3" y="179.8">Date:</text>
<text x="210.9" y="176.6">B</text>
<text x="215.7" y="175">Document Number</text>
<text x="215.7" y="176.6">RTC / KEY</text>
<text x="215.9" y="179.8">Friday, October 22, 2021</text>
<text x="241.3" y="179.8">Sheet</text>
<text x="249.3" y="179.8">8</text>
<text x="254.2" y="179.8">of</text>
<text x="259" y="179.8">12</text>
<text x="262.2" y="175">Rev</text>
<text x="263" y="176.6">D</text>
</g>
<g font-size="1.4" fill="#00f">
<text x="194.9" y="66">a</text>
<text x="207.7" y="66">a</text>
<text x="220.6" y="66">a</text>
<text x="233.3" y="66">a</text>
<text x="149" y="69.3">+</text>
<text x="190.2" y="70.8">f</text>
<text x="198.2" y="70.8">b</text>
<text x="202.9" y="70.8">f</text>
<text x="210.9" y="70.8">b</text>
<text x="215.7" y="70.8">f</text>
<text x="223.7" y="70.8">b</text>
<text x="228.6" y="70.8">f</text>
<text x="236.6" y="70.8">b</text>
<text x="194.9" y="75.6">g</text>
<text x="207.7" y="75.6">g</text>
<text x="220.6" y="75.6">g</text>
<text x="233.3" y="75.6">g</text>
<text x="190.2" y="78.8">e</text>
<text x="194.9" y="82">d</text>
<text x="198.2" y="78.8">c</text>
<text x="202.9" y="78.8">e</text>
<text x="207.7" y="82">d</text>
<text x="210.9" y="78.8">c</text>
<text x="215.7" y="78.8">e</text>
<text x="220.6" y="82">d</text>
<text x="223.7" y="78.8">c</text>
<text x="228.6" y="78.8">e</text>
<text x="233.3" y="82">d</text>
<text x="236.6" y="78.8">c</text>
<text x="201.3" y="85.2">dp</text>
<text x="214.2" y="85.2">dp</text>
<text x="226.9" y="85.2">dp</text>
<text x="239.7" y="85.2">dp</text>
</g>
<g font-size="1.4" fill="#004080">
<text x="210" y="61.6" transform="rotate(-90 210 61.6)">a</text>
<text x="211.6" y="61.6" transform="rotate(-90 211.6 61.6)">b</text>
<text x="213.2" y="61.5" transform="rotate(-90 213.2 61.5)">c</text>
<text x="214.8" y="61.6" transform="rotate(-90 214.8 61.6)">d</text>
<text x="216.4" y="61.6" transform="rotate(-90 216.4 61.6)">e</text>
<text x="218" y="61.2" transform="rotate(-90 218 61.2)">f</text>
<text x="219.6" y="61.6" transform="rotate(-90 219.6 61.6)">g</text>
<text x="221.2" y="62.4" transform="rotate(-90 221.2 62.4)">dp</text>
<text x="117.3" y="67.1">SCL</text>
<text x="117.3" y="68.7">SDA</text>
<text x="117.3" y="70.3">INT</text>
<text x="117.3" y="71.9">RST</text>
<text x="127" y="67.1">VCC</text>
<text x="117.3" y="75.1">OSC2</text>
<text x="126.9" y="75.1">GND</text>
<text x="117.3" y="83.1">DIG1/KC1</text>
<text x="117.3" y="81.5">DIG0/KC0</text>
<text x="117.3" y="78.3">OSC1</text>
<text x="125" y="81.5">KR0/SA</text>
<text x="125" y="83.1">KR1/SB</text>
<text x="117.3" y="86.3">DIG3/KC3 KR3/SD</text>
<text x="117.3" y="84.7">DIG2/KC2 KR2/SC</text>
<text x="117.3" y="89.5">DIG5/KC5</text>
<text x="117.3" y="87.9">DIG4/KC4</text>
<text x="125" y="87.9">KR4/SE</text>
<text x="125.1" y="89.5">KR5/SF</text>
<text x="213.2" y="89.6" transform="rotate(-90 213.2 89.6)">DIG1</text>
<text x="214.8" y="89.6" transform="rotate(-90 214.8 89.6)">DIG2</text>
<text x="216.4" y="89.6" transform="rotate(-90 216.4 89.6)">DIG3</text>
<text x="218" y="89.6" transform="rotate(-90 218 89.6)">DIG4</text>
<text x="117.3" y="91.1">DIG6/KC6 KR6/SG</text>
<text x="117.3" y="92.7">DIG7/KC7 KR7/DP</text>
<text x="147.7" y="143.9">X1</text>
<text x="155.8" y="143.9">VDD</text>
<text x="147.7" y="147.1">X2</text>
<text x="151.6" y="147.1">nRQ/FOUT</text>
<text x="147.7" y="150.3">VBAT</text>
<text x="147.7" y="153.5">GND</text>
<text x="155.9" y="153.5">SDA</text>
<text x="156.1" y="150.3">SCL</text>
</g>
<g font-size="1.1">
<text x="50.9" y="27.5">5</text>
<text x="98.9" y="27.5">4</text>
<text x="146.9" y="27.5">3</text>
<text x="194.9" y="27.5">2</text>
<text x="243" y="27.5">1</text>
<text x="25.7" y="47.9">D</text>
<text x="267.4" y="47.9">D</text>
<text x="25.7" y="85.9">C</text>
<text x="267.4" y="85.9">C</text>
<text x="25.7" y="123.9">B</text>
<text x="267.4" y="123.9">B</text>
<text x="25.7" y="161.9">A</text>
<text x="267.4" y="161.9">A</text>
<text x="50.9" y="181.1">5</text>
<text x="98.9" y="181.1">4</text>
<text x="146.9" y="181.1">3</text>
<text x="194.9" y="181.1">2</text>
<text x="243" y="181.1">1</text>
</g>
<g font-size="1.1" fill="#000080">
<text x="226.9" y="45">R119</text>
<text x="226.9" y="43.4">R110</text>
<text x="226.9" y="46.7">R115</text>
<text x="226.9" y="49.8">R109</text>
<text x="226.9" y="48.3">R111</text>
<text x="226.9" y="53">R117</text>
<text x="226.9" y="51.4">R113</text>
<text x="186.6" y="58.8">DP1</text>
<text x="226.9" y="54.7">R114</text>
<text x="82.9" y="64.3">R112</text>
<text x="117.6" y="63.6">U2</text>
<text x="143.7" y="70.7">C89</text>
<text x="149.6" y="70.1">C11</text>
<text x="82.9" y="75.4">C87</text>
<text x="90.9" y="76.2">Y1</text>
<text x="89.3" y="86.7">C90</text>
<text x="99.9" y="86.7">C88</text>
<text x="132.5" y="142.7">Y4</text>
<text x="148" y="140.4">U12</text>
<text x="92.5" y="149.1">D14</text>
<text x="166.2" y="145.8">R67</text>
<text x="193.3" y="145.8">C59</text>
<text x="119.7" y="152.3">BT1</text>
<text x="134.2" y="155.4">C67</text>
<text x="110.1" y="158.7">C66</text>
</g>
<g font-size="1.1" fill="#f0f">
<text x="242.9" y="45">SR0603</text>
<text x="242.9" y="43.4">SR0603</text>
<text x="242.9" y="46.7">SR0603</text>
<text x="242.9" y="49.8">SR0603</text>
<text x="242.9" y="48.3">SR0603</text>
<text x="242.9" y="53">SR0603</text>
<text x="242.9" y="51.4">SR0603</text>
<text x="242.9" y="54.7">SR0603</text>
<text x="82.9" y="67.4">SR0603</text>
<text x="142.2" y="73.8">SC0603</text>
<text x="149.6" y="73.4">SCA6p3x5p4</text>
<text x="81.3" y="78.7">SC0603</text>
<text x="90.9" y="83.4">XTAL-2-5p08</text>
<text x="87.7" y="89.8">SC0603</text>
<text x="97.3" y="89.8">SC0603</text>
<text x="186.9" y="93">LEDTube-14x30</text>
<text x="116.5" y="96.3">SOP24-1p27-15x10p5</text>
<text x="132.5" y="145.8">SCRY2-3x1p5</text>
<text x="174.2" y="147.4">SR0603</text>
<text x="191.7" y="149.1">SC0603</text>
<text x="92.5" y="152.3">SOD123</text>
<text x="108.5" y="161.8">SC0603</text>
<text x="118" y="158.7">CR2032</text>
<text x="132.5" y="158.7">SC0603</text>
<text x="146.9" y="157.1">SOP8-1p27-5x4</text>
</g>
</svg>
